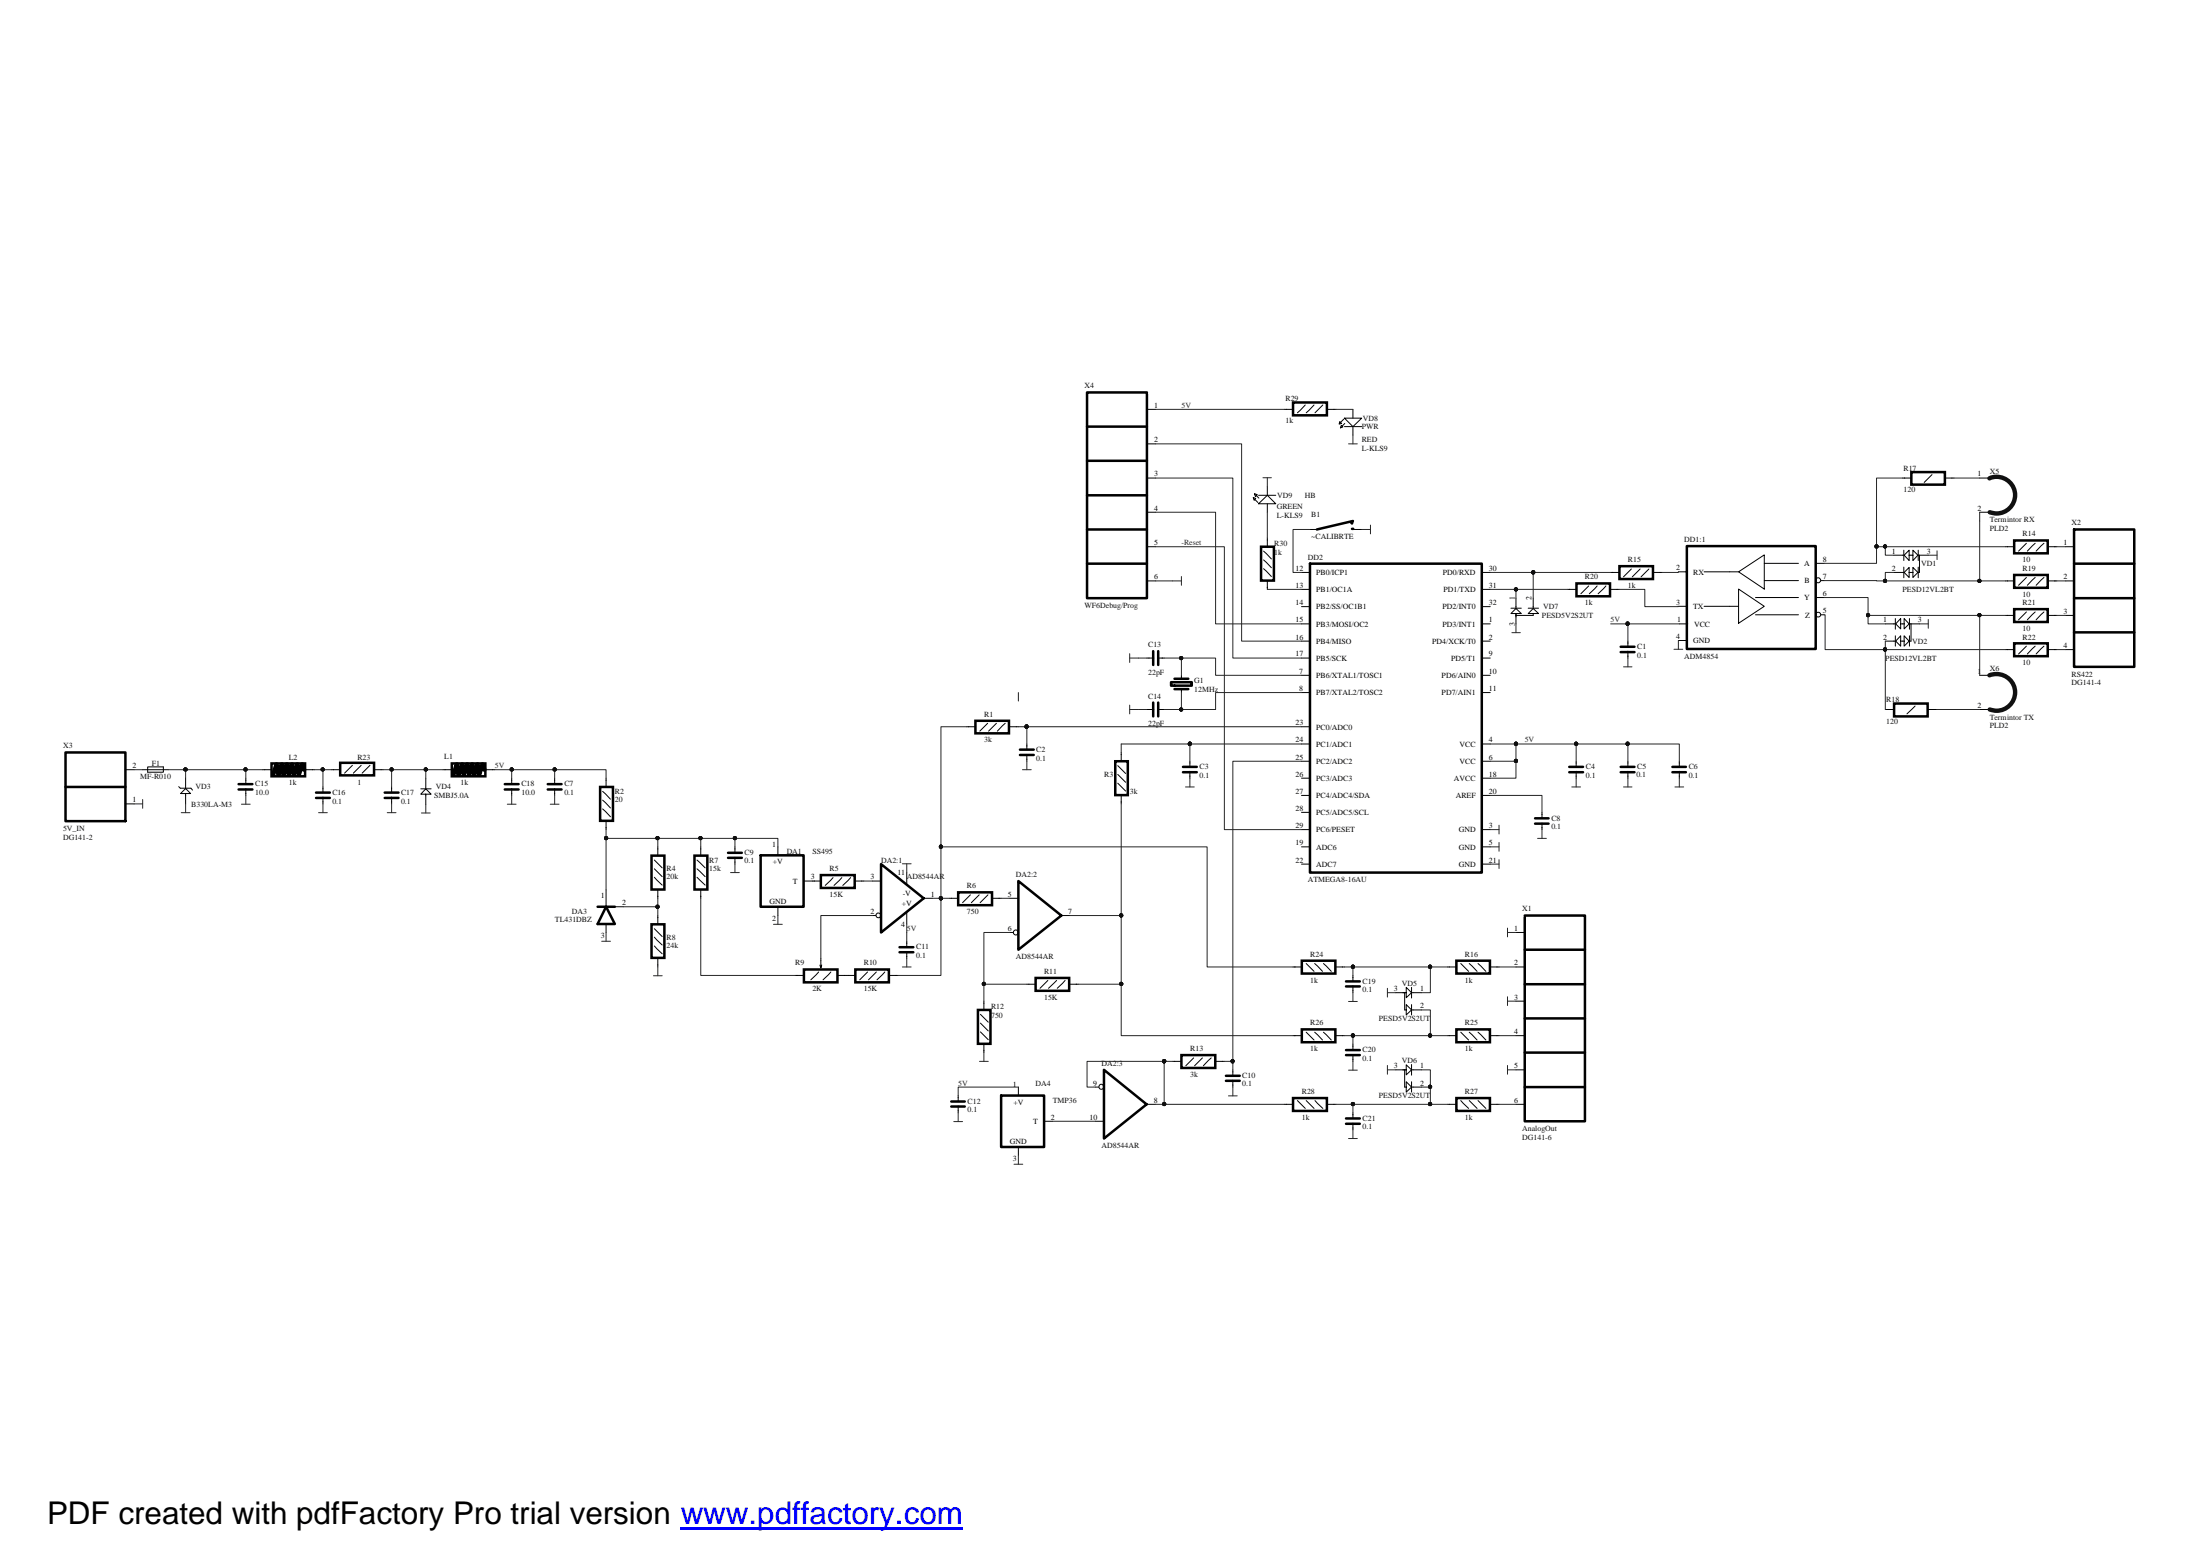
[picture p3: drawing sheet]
<svg xmlns="http://www.w3.org/2000/svg" width="297mm" height="210mm" viewBox="0 0 297 210" stroke-linecap="round" stroke-linejoin="round" font-family="sans-serif">
<g fill="none" stroke="#000" stroke-width=".14">
<path d="M16.9 108.5h1.2M16.9 103.9h1.2M74.9 105v.8M74.9 106.4v1M81.4 109.2l1 1.1M81.4 108l1 1.1M81.4 106.8l1 1.1M81.8 105v1.2M81.8 110.8v1.2M88.3 118.4l1.1 1.1M88.3 117.3l1.1 1M88.3 116.1l1.1 1.1"/>
<path d="M88.8 114.3v1.2M94.1 118.4l1.1 1.1M94.1 117.3l1.1 1M94.1 116.1l1.1 1.1M94.6 114.3v1.2M99.2 114.3v.8M99.2 115.7v.9M105 114.3v1.2M108.5 118.9h2.3M112.5 118.5l-1.1 1M113.7 118.5l-1.1 1M114.9 118.5l-1.1 1"/>
<path d="M115.4 118.9h1.2M81.8 120.1v2.3M81.8 124.7v1.2M83 122.4h1.2M88.3 127.7l1.1 1M88.3 126.5l1.1 1.1M88.3 125.4l1.1 1M88.8 120.1v1.2M88.8 123.6v1.2M88.8 129.3v1.2M94.6 120.1v1.2M105 122.4v1.2"/>
<path d="M114.3 131.7h1.2M117.1 131.2l-1 1.1M118.3 131.2l-1 1.1M119.5 131.2l-1.1 1.1M120.1 131.7h1.1M122.4 127.1v.8M122.4 128.5v.9M204.7 125.9h1.2M204.7 130.5h1.2M204.7 135.1h1.2M204.7 139.8h1.2M147.9 146.7h1.2"/>
<path d="M204.7 144.4h1.2M204.7 149.1h1.2"/>
</g>
<g fill="none" stroke="#000" stroke-width=".34">
<path d="M8.8 101.6h8.1v9.2h-8.1zM8.8 106.2h8.1M74 105.8h1.8M74 106.6h1.8M81 106.2h1.8v4.6h-1.8zM88 115.5h1.7v4.6h-1.7zM93.8 115.5h1.7v4.6h-1.7zM98.3 115.1h1.9M98.3 115.8h1.9M102.7 115.5h5.8v6.9h-5.8zM110.8 118.1h4.6v1.8h-4.6zM80.7 122.4h2.3"/>
<path d="M81.8 122.4l1.2 2.3h-2.3zM88 124.8h1.7v4.5h-1.7zM115.5 130.9h4.5v1.7h-4.5zM121.5 127.9h1.8M121.5 128.5h1.8M205.9 123.6h8.1v27.8h-8.1v-27.6M205.9 128.2h8.1M205.9 132.9h8.1M205.9 137.5h8.1M205.9 142.1h8.1M205.9 146.7h8.1"/>
</g>
<g fill="none" stroke="#262626" stroke-width=".14">
<path d="M158.3 78.4h1.2M159.5 77.8v1.2M74.3 108.6h1.2M74.9 107.4v1.2M98.6 117.8h1.2M99.2 116.6v1.2M81.2 127.1h1.2M81.8 125.9v1.2M88.2 131.7h1.2M88.8 130.5v1.2M104.4 124.8h1.2M105 123.6v1.2"/>
<path d="M121.8 130.5h1.2M122.4 129.4v1.1"/>
</g>
<circle cx="148.7" cy="146.7" r=".33" fill="#fcfcfc" stroke="#000" stroke-width=".14"/>
<path d="M136.4 125.9h1.1M147.9 151.4h1.2M154.8 149.1h1.2" fill="none" stroke="#000" stroke-width=".14"/>
<path d="M149.1 144.4l5.7 4.7-5.7 4.6z" fill="none" stroke="#000" stroke-width=".34"/>
<circle cx="137.1" cy="125.9" r=".33" fill="#fcfcfc" stroke="#000" stroke-width=".14"/>
<path d="M117.8 123.6h1.2M136.4 121.3h1.1M143.3 123.6h1.1" fill="none" stroke="#000" stroke-width=".14"/>
<path d="M137.5 118.9l5.8 4.7-5.8 4.6z" fill="none" stroke="#000" stroke-width=".34"/>
<circle cx="118.6" cy="123.6" r=".32" fill="#fcfcfc" stroke="#000" stroke-width=".14"/>
<g fill="none" stroke="#000" stroke-width=".14">
<path d="M226.6 77.2h1.2M226.6 86.5h1.2M226.6 81.8h1.2M226.7 84.2h1.2M245.2 80.7h1.1M245.2 83h1.1M117.8 118.9h1.2M122.4 117.8v1.5M107.4 131.7h1.1M110.5 131.2l-1 1.1M110.7 130.3l.1 .4M110.8 129.4v1.3l.2-.4"/>
<path d="M112.2 131.2l-1.1 1.1M113.1 131.7h1.2M122.4 123.2v1.5M124.7 121.3h1.2"/>
</g>
<path d="M119 116.6l5.7 4.7-5.7 4.6zM108.5 130.9h4.6v1.7h-4.6z" fill="none" stroke="#000" stroke-width=".34"/>
<circle cx="245.5" cy="83" r=".33" fill="#fcfcfc" stroke="#000" stroke-width=".14"/>
<path d="M245.2 78.4h1.1" fill="none" stroke="#000" stroke-width=".14"/>
<circle cx="245.5" cy="78.3" r=".34" fill="#fcfcfc" stroke="#000" stroke-width=".14"/>
<g fill="none" stroke="#000" stroke-width=".14">
<path d="M154.9 55.3h1.1M154.9 59.9h1.1M154.9 73.8h1.1M154.9 78.4h1.1M154.9 64.5h1.1M154.9 69.1h1.1M169.2 67.2l.6 .6M169.4 66.6l.6 .6M170.6 76.8l1.1 1M170.6 75.6l1.1 1M170.6 74.4l1.1 1.1M171.1 65.7v1.2"/>
<path d="M171.1 68v1.1M171.1 72.6v1.2M171.1 78.4v1.2M175.7 77.3h1.2M175.7 79.6h1.2M176.9 71.5h1.2M182.7 71.5h1.2M200.1 77.3h1.1M200.1 79.6h1.1M211.7 79.6h1.2M214.5 79.1l-1.1 1.1M215.6 79.1l-1 1.1"/>
<path d="M216.8 79.1l-1 1.1M217.4 79.6h1.2M217.5 77.3h1.2M220.3 76.8l-1.1 1.1M221.4 76.8l-1 1.1M222.6 76.8l-1 1.1M223.2 77.3h1.2M230.1 77.2h4.6M234.7 79.5l3.5 2.3-3.5 2.3zM234.7 77.2l3.5-2.3v4.6zM238.2 76h4.6M238.2 78.4h4.6"/>
<path d="M245.2 76h1.1M255.7 77.3h1.4M255.7 74.9h1.4M256.9 64.5h1.2M257 74.3v1.4M257 76.6v1.4M257.8 74.3v1.4l-.7-.8zM257.8 76.6v1.3l-.7-.6zM257.8 77.3h.5M257.8 74.9h.5M258.3 74.3l.7 .6-.7 .8zM258.3 76.6l.7 .7-.7 .6z"/>
<path d="M259 74.9h1.3M259 74.3v1.4M259 76.6v1.4M259.2 74.9v2.4h-.2M260.9 64.1l-1.1 1M262.6 64.5h1.2M267.3 64.5h1.1M267.3 69.1h1.1M270.8 73.8h1.1M270.8 78.4h1.1M273.6 73.3l-1.1 1.1M273.6 77.9l-1.1 1.1"/>
<path d="M274.8 73.3l-1.1 1.1M274.8 77.9l-1.1 1.1M276 73.3l-1.1 1.1M276 77.9l-1.1 1.1M276.6 73.8h1.1M276.6 78.4h1.1M278.9 73.8h1.1M278.9 78.4h1.1M130.5 98.1h1.2M133.3 97.6l-1 1.1M134.5 97.6l-1 1.1M135.7 97.6l-1 1.1"/>
<path d="M136.3 98.1h1.2M154.9 88.8h.9M154.9 95.8h.9M156.4 88.8h.8M156.4 95.8h.8M159.5 91.2v.4M159.5 93v.5M175.7 84.2h1.2M175.7 86.5h1.2M175.7 91.2h1.2M175.7 93.5h1.2M175.7 88.8h1.2"/>
<path d="M175.7 81.9h1.2M175.7 98.1h1.2M200.1 84.2h1.1M200.1 86.5h1.1M200.1 91.2h1.1M200.1 93.5h1.1M200.1 88.8h1.1M200.1 81.9h1.1M204 82.1h1.4M204.7 82.1l.7 .7h-1.4zM204.7 80.7v1.4M204.7 82.8v1.4"/>
<path d="M206.3 82.1h1.4M207 82.1l.7 .7h-1.4zM207 82.8v.3h-2.3M207 80.7v1.4M219.8 86.5v.8M219.8 87.9v.9M230.1 81.8h4.6M237 80.7h5.8M237 83h5.8M254.6 84.2h1.3M254.6 86.5h1.3M254.6 95.8h1.1"/>
<path d="M255.9 83.5v1.4M255.9 85.8v1.4M256.6 83.5v1.4l-.7-.7zM256.6 85.8v1.4l-.7-.7zM256.6 84.2h.5M256.6 86.5h.5M257.1 83.5l.7 .7-.7 .7zM257.1 85.8l.7 .7-.7 .7zM257.8 84.2h1.4M257.8 83.5v1.4M257.8 85.8v1.4M258 84.2v2.3h-.2"/>
<path d="M258.6 95.3l-1.1 1.1M260.3 95.8h1.2M267.3 91.2h1.1M267.3 95.8h1.1M270.8 83.1h1.1M270.8 87.7h1.1M273.6 82.6l-1.1 1.1M273.6 87.2l-1.1 1.1M274.8 82.6l-1.1 1.1M274.8 87.2l-1.1 1.1M276 82.6l-1.1 1.1M276 87.2l-1.1 1.1"/>
<path d="M276.6 83.1h1.1M276.6 87.7h1.1M278.9 83.1h1.1M278.9 87.7h1.1M19.2 103.9h3.5M19.9 103.5h2.2v.7h-2.2zM24.1 106.2l.2 .2h1.5l.2 .3M25.1 106.4l.6 .7h-1.3zM25.1 105v1.2M25.1 106.2v.2M25.1 107.1v1.4M33.2 105v.8"/>
<path d="M33.2 106.4v1M35.5 103.9h1.2M41.3 103.9h1.2M43.6 106.2v.8M43.6 107.6v.9M44.7 103.9h1.2M47.6 103.3l-1.1 1.1M48.8 103.3l-1.1 1.1M50 103.3l-1.1 1.1M50.5 103.9h1.2M52.9 106.2v.8M52.9 107.6v.9"/>
<path d="M56.8 106.5h1.4M57.5 106.5l.7 .7h-1.4zM57.5 105v1.2M57.5 106.3v.2M57.5 107.2v1.4M59.8 103.9h1.2M65.6 103.9h1.2M69.1 105v.8M69.1 106.4v1M138.6 100.4v.8M138.6 101.8v1M150.9 105.7l1.1 1.1"/>
<path d="M150.9 104.5l1.1 1.1M150.9 103.3l1.1 1.1M151.4 101.6v1.2M151.4 107.3v1.2M160.7 102.8v.7M160.7 104.1v.9M175.7 112h1.2M175.7 100.4h1.2M175.7 114.3h1.2M175.7 102.8h1.2M175.7 105h1.2M175.7 107.4h1.2"/>
<path d="M175.7 116.6h1.2M175.7 109.7h1.2M200.1 112h1.1M200.1 100.4h1.1M200.1 114.3h1.1M200.1 102.8h1.1M200.1 105h1.1M200.1 107.4h1.1M200.1 116.6h1.1M208.2 109.7v.8M208.2 111.1v.9M212.8 102.8v.7"/>
<path d="M212.8 104.1v.9M219.8 102.8v.7M219.8 104.1v.9M226.7 102.8v.7M226.7 104.1v.9M128.2 121.3h1.2M131 120.8l-1 1M132.2 120.8l-1.1 1M132.4 139.3l1 1M132.4 138.1l1 1.1M132.4 136.9l1 1.1M132.8 135.1v1.2"/>
<path d="M133.4 120.8l-1.1 1M134 121.3h1.2M138.6 132.9h1.2M141.5 132.3l-1.1 1.1M142.7 132.3l-1.1 1.1M143.8 132.3l-1.1 1.1M144.4 132.9h1.2M174.6 130.5h1.2M174.6 139.8h1.2M176.4 130.1l1 1M176.4 139.3l1 1.1M177.5 130.1l1.1 1"/>
<path d="M177.5 139.3l1.1 1.1M178.7 130.1l1 1M178.7 139.3l1 1.1M180.3 130.5h1.2M180.3 139.8h1.2M182.7 131.7v.8M182.7 133.1v.9M188.5 134h1.4M189.7 134v2.3h.2M189.9 133.3l.7 .7-.7 .7zM189.9 135.6l.7 .7-.7 .7zM190.6 133.3v1.4"/>
<path d="M190.6 135.6v1.4M190.6 134h1.3M190.6 136.3h1.3M195.5 130.5h1.1M195.5 139.8h1.1M197.2 139.3l1.1 1.1M197.2 130.1l1.1 1M198.4 139.3l1 1.1M198.4 130.1l1 1M199.6 139.3l1 1.1M199.6 130.1l1 1M201.2 130.5h1.2"/>
<path d="M201.2 139.8h1.2M129.4 147.9v.8M129.4 149.3v.9M132.8 140.9v1.2M137.5 146.7v1.2M137.5 154.8v1.2M141 151.4h1.1M158.3 143.3h1.2M161.2 142.8l-1.1 1.1M162.3 142.8l-1 1.1M163.5 142.8l-1 1.1M164.1 143.3h1.2"/>
<path d="M166.5 144.4v.8M166.5 145.8v.9M173.4 149.1h1.2M175.2 148.6l1 1M176.4 148.6l1 1M177.5 148.6l1.1 1M179.2 149.1h1.2M182.7 140.9v.8M182.7 142.3v1M182.7 150.2v.8M182.7 151.6v.9M188.5 144.4h1.4"/>
<path d="M189.7 144.4v2.3h.2M189.9 143.7l.7 .7-.7 .7zM189.9 146l.7 .7-.7 .7zM190.6 144.4h1.3M190.6 143.7v1.4M190.6 146v1.4M190.6 146.7h1.3M195.5 149.1h1.1M197.2 148.6l1.1 1M198.4 148.6l1 1M199.6 148.6l1 1M201.2 149.1h1.2"/>
</g>
<g fill="none" stroke="#000" stroke-width=".34">
<path d="M146.8 57.6h8.1M154.9 53h-8.1v27.7h8.1v-27.5M146.8 76.1h8.1M146.8 62.2h8.1M146.8 66.9h8.1M146.8 71.5h8.1M170.3 73.8h1.7v4.6h-1.7zM176.9 76.1h23.2v41.7h-23.2zM182.5 71.4h.2M182.6 70.4l-.1 .3-.1-.2M182.7 70.3l-4.9 1.2M212.9 78.8h4.5v1.7h-4.5z"/>
<path d="M218.7 76.4h4.5v1.8h-4.5zM227.8 73.7h17.4v13.9h-17.4zM258.1 63.7h4.5v1.7h-4.5zM271.9 73h4.6v1.7h-4.6zM271.9 77.6h4.6v1.7h-4.6zM280 71.5h8.2v18.5h-8.2zM280 76.1h8.2M131.7 97.3h4.5v1.7h-4.5zM155.7 87.9v1.9M155.7 94.8v1.9M156.4 87.9v1.9M156.4 94.8v1.9"/>
<path d="M158.1 92.1h2.8v.5h-2.8zM158.6 91.6h1.8M158.6 93h1.8M218.8 87.3h1.9M218.8 88h1.9M255.7 95h4.6v1.7h-4.6zM271.9 82.2h4.6v1.8h-4.6zM271.9 86.8h4.6v1.8h-4.6zM280 80.7h8.2M280 85.4h8.2M32.2 105.8h1.9M32.2 106.6h1.9"/>
<path d="M36.7 103.1h4.5v1.7h-4.5zM42.7 107h1.8M42.7 107.7h1.8M45.9 103h4.6v1.7h-4.6zM51.9 107h1.9M51.9 107.7h1.9M61 103.1h4.5v1.7h-4.5zM68.2 105.8h1.8M68.2 106.6h1.8M137.7 101.2h1.9M137.7 101.9h1.9M150.6 102.8h1.7v4.5h-1.7z"/>
<path d="M159.7 103.5h1.9M159.7 104.2h1.9M207.3 110.5h1.8M207.3 111.2h1.8M211.9 103.5h1.8M211.9 104.2h1.8M218.8 103.5h1.9M218.8 104.2h1.9M225.8 103.5h1.8M225.8 104.2h1.8M129.4 120.5h4.5v1.7h-4.5zM132 136.3h1.7v4.6h-1.7z"/>
<path d="M139.8 132h4.6v1.7h-4.6zM175.8 129.7h4.5v1.7h-4.5zM175.8 139h4.5v1.7h-4.5zM181.7 132.5h1.9M181.7 133.2h1.9M196.6 139h4.6v1.7h-4.6zM196.6 129.7h4.6v1.7h-4.6zM128.4 148.7h1.9M128.4 149.4h1.9M135.2 147.9h5.8v6.9h-5.8zM159.5 142.4h4.6v1.8h-4.6zM165.5 145.2h1.9"/>
<path d="M165.5 145.9h1.9M174.6 148.2h4.6v1.8h-4.6zM181.7 141.7h1.9M181.7 142.4h1.9M181.7 151h1.9M181.7 151.7h1.9M196.6 148.2h4.6v1.8h-4.6z"/>
</g>
<g fill="none" stroke="#262626" stroke-width=".14">
<path d="M183.9 71.5h1.1M185 70.9v1.2M260.3 74.9h1.2M261.5 74.4v1.1M152.5 88.2v1.2M152.5 95.2v1.2M152.5 95.8h1.2M152.5 88.8h1.2M204.1 85.4h1.2M204.7 84.2v1.2M219.2 90h1.1M219.8 88.8v1.2"/>
<path d="M226 87.6h1.2M226.6 86.5v1.1M259.2 84.2h1.1M260.3 83.6v1.2M18.1 108.5h1.2M19.3 107.9v1.2M24.5 109.7h1.2M25.1 108.5v1.2M32.6 108.6h1.2M33.2 107.4v1.2M43 109.7h1.2M43.6 108.5v1.2"/>
<path d="M52.3 109.7h1.2M52.9 108.5v1.2M56.9 109.7h1.2M57.5 108.6v1.1M68.5 108.6h1.2M69.1 107.4v1.2M121.8 116.6h1.2M122.4 116.6v1.2M138 103.9h1.2M138.6 102.8v1.1M160.1 106.2h1.1M160.7 105v1.2"/>
<path d="M201.2 112h1.2M201.2 114.3h1.2M201.2 116.6h1.2M202.4 111.4v1.2M202.4 113.7v1.2M202.4 116v1.2M207.6 113.2h1.2M208.2 112v1.2M212.2 106.2h1.2M212.8 105v1.2M219.2 106.2h1.1M219.8 105v1.2"/>
<path d="M226.1 106.2h1.2M226.7 105v1.2M182.1 135.2h1.2M182.7 134v1.2M187.3 133.4v1.2M187.3 134h1.2M203.5 125.3v1.2M203.5 134.5v1.2M203.5 125.9h1.2M203.5 135.1h1.2M128.8 151.4h1.2M129.4 150.2v1.2"/>
<path d="M132.2 143.3h1.2M132.8 142.1v1.2M136.9 157.2h1.2M137.5 156v1.2M165.9 147.9h1.1M166.5 146.7v1.2M182.1 144.5h1.2M182.1 153.7h1.2M182.7 143.3v1.2M182.7 152.5v1.2M187.3 144.4h1.2M187.3 143.8v1.2"/>
<path d="M203.5 143.8v1.2M203.5 144.4h1.2"/>
</g>
<path d="M268.6 64.6a2.48 2.48 0 0 1 3.5 2.2 2.48 2.48 0 0 1-3.5 2.3M268.6 91.2a2.5 2.5 0 0 1 3.5 2.2 2.5 2.5 0 0 1-3.5 2.4" fill="none" stroke="#0f0f0f" stroke-width=".59"/>
<path d="M41.1 103.9l-.3-.7-.5 1.4-.2-1.4-.4 1.4-.3-1.4-.4 1.4-.3-1.4-.4 1.4-.2-1.4-.5 1.4-.3-1.4-.4 1.4M65.4 103.9l-.2-.7-.5 1.4-.2-1.4-.5 1.4-.2-1.4-.5 1.4-.2-1.4-.5 1.4-.2-1.4-.5 1.4-.2-1.4-.5 1.4" fill="none" stroke="#000" stroke-width=".59"/>
<path d="M169.4 66.6l.4 .2-.3 .2z" fill="#e2e2e2"/>
<path d="M169.4 66.6l.4 .2-.3 .2z" fill="none" stroke="#000" stroke-width=".14"/>
<path d="M169.2 67.2l.3 .1-.2 .2z" fill="#e2e2e2"/>
<path d="M181.4 56.6l-.6 .6M181.6 57.2l-.6 .6M182.7 55.3v1.1M182.7 57.6v1.1M169.2 67.2l.3 .1-.2 .2zM169.9 68l1.2-1.1 1.2 1.1zM169.9 66.9h2.4" fill="none" stroke="#000" stroke-width=".14"/>
<path d="M181.1 57.4l.2 .2-.3 .2z" fill="#e2e2e2"/>
<path d="M181.1 57.4l.2 .2-.3 .2z" fill="none" stroke="#000" stroke-width=".14"/>
<path d="M180.9 56.9l.2 .3h-.3z" fill="#e2e2e2"/>
<path d="M173.4 55.3h1.2M176.2 54.7l-1 1M177.4 54.7l-1 1M178.6 54.7l-1.1 1M179.2 55.3h1.2M180.9 56.9l.2 .3h-.3zM181.5 56.4h2.4l-1.2 1.2zM181.5 57.6h2.4" fill="none" stroke="#000" stroke-width=".14"/>
<g fill="none" stroke="#262626" stroke-width=".14">
<path d="M156 59.9h11.6v26.6h8.1M156 55.3h17.4M180.4 55.3h2.3M182.1 59.9h1.2M182.7 58.7v1.2M156 64.5h10.5v24.3h9.2M156 69.1h8.1v15.1h11.6M156 73.8h9.3v38.2h10.4M156 78.4h2.3M170.5 64.5h1.2M171.1 64.5v1.2M171.1 69.1v3.5"/>
<path d="M171.1 79.6h4.6M176.9 71.5h-2.3v5.8h1.1M201.2 79.6h10.5M201.2 77.3h16.3M204.7 79.6v1.1M207 77.3v3.4M218.6 79.6h3.5v2.3l4.5-.1M226.6 77.2v.1h-2.2M246.3 78.4h24.5M254.6 73.8v1.1h1.1M255.7 77.3h-1.1v1.1M256.9 64.5h-3.5v9.3"/>
<path d="M263.8 64.5h3.5M267.3 70.3v8.1M270.8 73.8h-17.4v2.2h-7.1M277.7 78.4h1.2M277.7 73.8h1.2M130.5 98.1h-3.5v33.6h-5.8M138.6 98.1v2.3M153.7 88.8h1.2M153.7 95.8h1.2M157.2 88.8h2.3M157.2 95.8h2.3M159.5 91.2v-2.4h4.6v2.4h11.6"/>
<path d="M159.5 93.5v2.3h4.6v-2.3h11.6M217.5 84.2h2.3v2.3M219.8 84.2h6.9M246.3 83h.1v4.7h24.4M246.3 80.7h5.9v2.4h18.6M252.2 83.1v1.1h2.4M254.6 86.5v9.3M261.5 95.8h5.8M267.3 83.1v8.1M277.7 83.1h1.2M277.7 87.7h1.2M18.1 103.9h1.1"/>
<path d="M22.7 103.9h12.8M25.1 103.9v1.1M33.2 103.9v1.1M42.5 103.9h2.2M43.6 103.9v2.3M51.7 103.9h8.1M52.9 103.9v2.3M57.5 103.9v1.1M66.8 103.9h15v1.1M69.1 103.9v1.1M74.9 103.9v1.1M81.8 113.2h23.2v1.1"/>
<path d="M81.8 112v8.1M88.8 113.2v1.1M94.6 113.2v1.1M99.2 113.2v1.1M116.6 118.9h1.2M127 114.3h36v16.2h11.6M151.4 108.5v31.3h23.2M151.4 100.4v1.2M160.7 100.4v2.4M175.7 102.8h-9.2v41.6M201.2 107.4h7v2.3M201.2 102.8h3.5v2.2h-3.5"/>
<path d="M201.2 100.4h25.5v2.4M204.7 100.4v2.4M212.8 100.4v2.4M219.8 100.4v2.4M88.8 121.3v1.1h-4.6M88.8 122.4v1.2M94.6 121.3v10.4h12.8M122.4 124.7v1.2M125.9 121.3h2.3M132.8 132.9h5.8M135.2 121.3h1.2M136.4 125.9h-3.6v9.2"/>
<path d="M144.4 123.6h7M145.6 132.9h5.8M181.5 139.8h14M181.5 130.5h14M182.7 130.5v1.2M182.7 139.8v1.1M191.9 136.3h1.2v3.5M193.1 130.5v3.5h-1.2M202.4 139.8h2.3M202.4 130.5h2.3M137.5 146.7h-8.1v1.2M142.1 151.4h5.8"/>
<path d="M157.2 143.3h-10.4v3.4h1.1M157.2 143.3v5.8h-1.2M157.2 143.3h1.1M165.3 143.3h1.2M180.4 149.1h15.1M182.7 149.1v1.1M191.9 144.4h1.2v4.7M202.4 149.1h2.3"/>
</g>
<path d="M174.6 54.3h4.6v1.8h-4.6z" fill="none" stroke="#000" stroke-width=".34"/>
<g fill="#0e0e0e" stroke="#0e0e0e" stroke-width=".14">
<path d="M219.6 84h.2h.1v.3l-.1 .1-.2-.1z" fill-rule="evenodd"/>
<path d="M219.6 84h.2h.1v.3l-.1 .1-.2-.1z" fill-rule="evenodd"/>
<path d="M212.7 100.2h.1h.1l.1 .2-.1 .2h-.1h-.1z" fill-rule="evenodd"/>
<path d="M219.6 100.2h.2h.1v.4h-.1h-.2z" fill-rule="evenodd"/>
<path d="M204.5 100.2h.2h.1v.4h-.1h-.2z" fill-rule="evenodd"/>
<path d="M138.5 97.9l.1-.1 .2 .1v.3l-.2 .1-.1-.1-.1-.1z" fill-rule="evenodd"/>
<path d="M160.5 100.2h.2h.1l.1 .2-.1 .2h-.1h-.2z" fill-rule="evenodd"/>
<path d="M157 143.1l.2-.1 .1 .1 .1 .1-.1 .2-.1 .1-.2-.1z" fill-rule="evenodd"/>
<path d="M157 143.1l.2-.1 .1 .1 .1 .1-.1 .2-.1 .1-.2-.1z" fill-rule="evenodd"/>
<path d="M157 143.1l.2-.1 .1 .1 .1 .1-.1 .2-.1 .1-.2-.1z" fill-rule="evenodd"/>
<path d="M166.3 143.1l.1-.1 .2 .1v.3l-.2 .1-.1-.1-.1-.2z" fill-rule="evenodd"/>
<path d="M166.3 143.1l.1-.1 .2 .1v.3l-.2 .1-.1-.1-.1-.2z" fill-rule="evenodd"/>
<path d="M126.9 114.1h.1h.2l.1 .2-.1 .2h-.2h-.1z" fill-rule="evenodd"/>
<path d="M159.3 88.7h.3v.3h-.3v-.2z" fill-rule="evenodd"/>
<path d="M159.3 95.6h.3v.3h-.3v-.1z" fill-rule="evenodd"/>
<path d="M159.3 88.7h.3v.3h-.3v-.2z" fill-rule="evenodd"/>
<path d="M159.3 95.6h.3v.3h-.3v-.1z" fill-rule="evenodd"/>
<path d="M254.4 87.5l.1-.1 .2 .1v.3l-.2 .1-.1-.1-.1-.2z" fill-rule="evenodd"/>
<path d="M267.1 78.3h.3v.3h-.3l-.1-.2z" fill-rule="evenodd"/>
<path d="M24.9 103.7l.1-.1 .2 .1 .1 .2-.1 .1h-.3l-.1-.1z" fill-rule="evenodd"/>
<path d="M43.4 103.7l.2-.1 .1 .1v.3h-.3l-.1-.1z" fill-rule="evenodd"/>
<path d="M151.2 123.4l.2-.1 .1 .1 .1 .2-.1 .1-.1 .1-.2-.1z" fill-rule="evenodd"/>
<path d="M151.2 123.4l.2-.1 .1 .1 .1 .2-.1 .1-.1 .1-.2-.1z" fill-rule="evenodd"/>
<path d="M192.9 130.3h.2h.1v.4h-.1h-.2z" fill-rule="evenodd"/>
<path d="M192.9 139.6l.2-.1 .1 .1v.3l-.1 .1-.2-.1z" fill-rule="evenodd"/>
<path d="M182.5 130.3h.2h.1v.4h-.1h-.2z" fill-rule="evenodd"/>
<path d="M182.5 139.6l.2-.1 .1 .1v.3l-.1 .1-.2-.1z" fill-rule="evenodd"/>
<path d="M254.4 87.5l.1-.1 .2 .1v.3l-.2 .1-.1-.1-.1-.2z" fill-rule="evenodd"/>
<path d="M254.4 73.6h.3v.3h-.3l-.1-.1z" fill-rule="evenodd"/>
<path d="M254.4 78.3h.3v.3h-.3l-.1-.2z" fill-rule="evenodd"/>
<path d="M254.4 87.5l.1-.1 .2 .1v.3l-.2 .1-.1-.1-.1-.2z" fill-rule="evenodd"/>
<path d="M254.4 78.3h.3v.3h-.3l-.1-.2z" fill-rule="evenodd"/>
<path d="M267.1 78.3h.3v.3h-.3l-.1-.2z" fill-rule="evenodd"/>
<path d="M254.4 73.6h.3v.3h-.3l-.1-.1z" fill-rule="evenodd"/>
<path d="M206.9 77.1l.1-.1 .2 .1v.3l-.2 .1-.1-.1z" fill-rule="evenodd"/>
<path d="M43.4 103.7l.2-.1 .1 .1v.3h-.3l-.1-.1z" fill-rule="evenodd"/>
<path d="M24.9 103.7l.1-.1 .2 .1 .1 .2-.1 .1h-.3l-.1-.1z" fill-rule="evenodd"/>
<path d="M206.9 77.1l.1-.1 .2 .1v.3l-.2 .1-.1-.1z" fill-rule="evenodd"/>
<path d="M126.9 114.1h.1h.2l.1 .2-.1 .2h-.2h-.1z" fill-rule="evenodd"/>
<path d="M182.5 139.6l.2-.1 .1 .1v.3l-.1 .1-.2-.1z" fill-rule="evenodd"/>
<path d="M192.9 139.6l.2-.1 .1 .1v.3l-.1 .1-.2-.1z" fill-rule="evenodd"/>
<path d="M138.5 97.9l.1-.1 .2 .1v.3l-.2 .1-.1-.1-.1-.1z" fill-rule="evenodd"/>
<path d="M138.5 97.9l.1-.1 .2 .1v.3l-.2 .1-.1-.1-.1-.1z" fill-rule="evenodd"/>
<path d="M160.5 100.2h.2h.1l.1 .2-.1 .2h-.1h-.2z" fill-rule="evenodd"/>
<path d="M160.5 100.2h.2h.1l.1 .2-.1 .2h-.1h-.2z" fill-rule="evenodd"/>
<path d="M182.5 130.3h.2h.1v.4h-.1h-.2z" fill-rule="evenodd"/>
<path d="M192.9 130.3h.2h.1v.4h-.1h-.2z" fill-rule="evenodd"/>
<path d="M267.1 82.9h.3v.3h-.3l-.1-.2z" fill-rule="evenodd"/>
<path d="M267.1 82.9h.3v.3h-.3l-.1-.2z" fill-rule="evenodd"/>
<path d="M204.5 100.2h.2h.1v.4h-.1h-.2z" fill-rule="evenodd"/>
<path d="M212.7 100.2h.1h.1l.1 .2-.1 .2h-.1h-.1z" fill-rule="evenodd"/>
<path d="M219.6 100.2h.2h.1v.4h-.1h-.2z" fill-rule="evenodd"/>
<path d="M219.6 84h.2h.1v.3l-.1 .1-.2-.1z" fill-rule="evenodd"/>
<path d="M219.6 84h.2h.1v.3l-.1 .1-.2-.1z" fill-rule="evenodd"/>
<path d="M212.7 100.2h.1h.1l.1 .2-.1 .2h-.1h-.1z" fill-rule="evenodd"/>
<path d="M219.6 100.2h.2h.1v.4h-.1h-.2z" fill-rule="evenodd"/>
<path d="M204.5 100.2h.2h.1v.4h-.1h-.2z" fill-rule="evenodd"/>
<path d="M138.5 97.9l.1-.1 .2 .1v.3l-.2 .1-.1-.1-.1-.1z" fill-rule="evenodd"/>
<path d="M160.5 100.2h.2h.1l.1 .2-.1 .2h-.1h-.2z" fill-rule="evenodd"/>
<path d="M157 143.1l.2-.1 .1 .1 .1 .1-.1 .2-.1 .1-.2-.1z" fill-rule="evenodd"/>
<path d="M157 143.1l.2-.1 .1 .1 .1 .1-.1 .2-.1 .1-.2-.1z" fill-rule="evenodd"/>
<path d="M157 143.1l.2-.1 .1 .1 .1 .1-.1 .2-.1 .1-.2-.1z" fill-rule="evenodd"/>
<path d="M166.3 143.1l.1-.1 .2 .1v.3l-.2 .1-.1-.1-.1-.2z" fill-rule="evenodd"/>
<path d="M166.3 143.1l.1-.1 .2 .1v.3l-.2 .1-.1-.1-.1-.2z" fill-rule="evenodd"/>
<path d="M126.9 114.1h.1h.2l.1 .2-.1 .2h-.2h-.1z" fill-rule="evenodd"/>
<path d="M159.3 88.7h.3v.3h-.3v-.2z" fill-rule="evenodd"/>
<path d="M159.3 95.6h.3v.3h-.3v-.1z" fill-rule="evenodd"/>
<path d="M159.3 88.7h.3v.3h-.3v-.2z" fill-rule="evenodd"/>
<path d="M159.3 95.6h.3v.3h-.3v-.1z" fill-rule="evenodd"/>
<path d="M254.4 87.5l.1-.1 .2 .1v.3l-.2 .1-.1-.1-.1-.2z" fill-rule="evenodd"/>
<path d="M267.1 78.3h.3v.3h-.3l-.1-.2z" fill-rule="evenodd"/>
<path d="M24.9 103.7l.1-.1 .2 .1 .1 .2-.1 .1h-.3l-.1-.1z" fill-rule="evenodd"/>
<path d="M43.4 103.7l.2-.1 .1 .1v.3h-.3l-.1-.1z" fill-rule="evenodd"/>
<path d="M151.2 123.4l.2-.1 .1 .1 .1 .2-.1 .1-.1 .1-.2-.1z" fill-rule="evenodd"/>
<path d="M151.2 123.4l.2-.1 .1 .1 .1 .2-.1 .1-.1 .1-.2-.1z" fill-rule="evenodd"/>
<path d="M192.9 130.3h.2h.1v.4h-.1h-.2z" fill-rule="evenodd"/>
<path d="M192.9 139.6l.2-.1 .1 .1v.3l-.1 .1-.2-.1z" fill-rule="evenodd"/>
<path d="M182.5 130.3h.2h.1v.4h-.1h-.2z" fill-rule="evenodd"/>
<path d="M182.5 139.6l.2-.1 .1 .1v.3l-.1 .1-.2-.1z" fill-rule="evenodd"/>
<path d="M254.4 87.5l.1-.1 .2 .1v.3l-.2 .1-.1-.1-.1-.2z" fill-rule="evenodd"/>
<path d="M254.4 73.6h.3v.3h-.3l-.1-.1z" fill-rule="evenodd"/>
<path d="M254.4 78.3h.3v.3h-.3l-.1-.2z" fill-rule="evenodd"/>
<path d="M254.4 87.5l.1-.1 .2 .1v.3l-.2 .1-.1-.1-.1-.2z" fill-rule="evenodd"/>
<path d="M254.4 78.3h.3v.3h-.3l-.1-.2z" fill-rule="evenodd"/>
<path d="M267.1 78.3h.3v.3h-.3l-.1-.2z" fill-rule="evenodd"/>
<path d="M254.4 73.6h.3v.3h-.3l-.1-.1z" fill-rule="evenodd"/>
<path d="M206.9 77.1l.1-.1 .2 .1v.3l-.2 .1-.1-.1z" fill-rule="evenodd"/>
<path d="M43.4 103.7l.2-.1 .1 .1v.3h-.3l-.1-.1z" fill-rule="evenodd"/>
<path d="M24.9 103.7l.1-.1 .2 .1 .1 .2-.1 .1h-.3l-.1-.1z" fill-rule="evenodd"/>
<path d="M206.9 77.1l.1-.1 .2 .1v.3l-.2 .1-.1-.1z" fill-rule="evenodd"/>
<path d="M126.9 114.1h.1h.2l.1 .2-.1 .2h-.2h-.1z" fill-rule="evenodd"/>
<path d="M182.5 139.6l.2-.1 .1 .1v.3l-.1 .1-.2-.1z" fill-rule="evenodd"/>
<path d="M192.9 139.6l.2-.1 .1 .1v.3l-.1 .1-.2-.1z" fill-rule="evenodd"/>
<path d="M138.5 97.9l.1-.1 .2 .1v.3l-.2 .1-.1-.1-.1-.1z" fill-rule="evenodd"/>
<path d="M138.5 97.9l.1-.1 .2 .1v.3l-.2 .1-.1-.1-.1-.1z" fill-rule="evenodd"/>
<path d="M160.5 100.2h.2h.1l.1 .2-.1 .2h-.1h-.2z" fill-rule="evenodd"/>
<path d="M160.5 100.2h.2h.1l.1 .2-.1 .2h-.1h-.2z" fill-rule="evenodd"/>
<path d="M182.5 130.3h.2h.1v.4h-.1h-.2z" fill-rule="evenodd"/>
<path d="M192.9 130.3h.2h.1v.4h-.1h-.2z" fill-rule="evenodd"/>
<path d="M267.1 82.9h.3v.3h-.3l-.1-.2z" fill-rule="evenodd"/>
<path d="M267.1 82.9h.3v.3h-.3l-.1-.2z" fill-rule="evenodd"/>
<path d="M204.5 100.2h.2h.1v.4h-.1h-.2z" fill-rule="evenodd"/>
<path d="M212.7 100.2h.1h.1l.1 .2-.1 .2h-.1h-.1z" fill-rule="evenodd"/>
<path d="M219.6 100.2h.2h.1v.4h-.1h-.2z" fill-rule="evenodd"/>
<circle cx="88.8" cy="122.4" r=".21"/>
<circle cx="99.2" cy="113.1" r=".21"/>
<circle cx="88.8" cy="113.1" r=".21"/>
<circle cx="204.7" cy="102.7" r=".21"/>
<circle cx="132.8" cy="132.8" r=".21"/>
<circle cx="157.2" cy="149" r=".21"/>
<circle cx="81.8" cy="113.1" r=".21"/>
<circle cx="253.4" cy="73.8" r=".21"/>
<circle cx="33.1" cy="103.9" r=".21"/>
<circle cx="52.9" cy="103.9" r=".21"/>
<circle cx="57.5" cy="103.9" r=".21"/>
<circle cx="74.9" cy="103.9" r=".21"/>
<circle cx="69.1" cy="103.9" r=".21"/>
<circle cx="94.6" cy="113.1" r=".21"/>
<circle cx="127" cy="121.3" r=".21"/>
<circle cx="151.4" cy="132.8" r=".21"/>
<circle cx="182.7" cy="149" r=".21"/>
<circle cx="252.2" cy="83" r=".21"/>
<circle cx="193.1" cy="146.7" r=".21"/>
<circle cx="193.1" cy="149" r=".21"/>
<circle cx="204.7" cy="79.6" r=".21"/>
</g>
<path d="M267.3 69.1v1.2M137.5 93.5v1.1M137.5 98.1h38.2M151.4 100.4h24.3M117.8 123.6h-7v5.8M122.4 125.9v1.2M157.2 149.1h16.2M191.9 146.7h1.2" fill="none" stroke="#1d1d1d" stroke-width=".14"/>
<path d="M91.9 206.3h38.1" fill="none" stroke="#00f" stroke-width=".3"/>
<text font-size="4.2" x="6.3" y="205.7">PDF created with pdfFactory Pro trial version www.pdffactory.com</text>
<g font-size="1.1" fill="#0e0e0e">
<text x="146.4" y="52.4">X4</text>
<text x="173.6" y="54.1">R29</text>
<text x="173.6" y="57">1k</text>
<text x="183.9" y="59.7">RED</text>
<text x="183.9" y="58">PWR</text>
<text x="184" y="56.8">VD8</text>
<text x="183.9" y="60.8">L-KLS9</text>
<text x="257" y="63.5">R17</text>
<text x="268.6" y="64">X5</text>
<text x="172.4" y="68.7">GREEN</text>
<text x="172.4" y="69.9">L-KLS9</text>
<text x="172.4" y="67.2">VD9</text>
<text x="176.2" y="67.2">HB</text>
<text x="177" y="69.7">B1</text>
<text x="257" y="66.4">120</text>
<text x="268.6" y="71.6">PLD2</text>
<text x="268.6" y="70.5">Termintor RX</text>
<text x="279.7" y="70.9">X2</text>
<text x="172" y="73.7">R30</text>
<text x="172" y="74.9">1k</text>
<text x="176.6" y="75.5">DD2</text>
<text x="177" y="72.8">~CALIBRTE</text>
<text x="219.8" y="75.9">R15</text>
<text x="227.4" y="73.2">DD1:1</text>
<text x="259.4" y="76.5">VD1</text>
<text x="273.1" y="72.4">R14</text>
<text x="273.1" y="75.9">10</text>
<text x="273.1" y="77.1">R19</text>
<text x="146.4" y="82.1">WF6Debug/Prog</text>
<text x="208.2" y="83.5">PESD5V2S2UT</text>
<text x="208.4" y="82.3">VD7</text>
<text x="214" y="78.2">R20</text>
<text x="214" y="81.7">1k</text>
<text x="219.8" y="79.4">1k</text>
<text x="256.9" y="79.9">PESD12VL2BT</text>
<text x="273.1" y="80.5">10</text>
<text x="273.1" y="81.7">R21</text>
<text x="155" y="87.3">C13</text>
<text x="221.1" y="87.6">C1</text>
<text x="221.1" y="88.8">0.1</text>
<text x="227.4" y="89">ADM4854</text>
<text x="254.6" y="89.2">PESD12VL2BT</text>
<text x="258.2" y="86.9">VD2</text>
<text x="273.1" y="85.1">10</text>
<text x="273.1" y="86.3">R22</text>
<text x="273.1" y="89.8">10</text>
<text x="155" y="91.1">22pF</text>
<text x="155" y="94.3">C14</text>
<text x="161.2" y="92.2">G1</text>
<text x="161.2" y="93.4">12MHz</text>
<text x="254.7" y="94.8">R18</text>
<text x="268.6" y="90.6">X6</text>
<text x="279.7" y="92.5">DG141-4</text>
<text x="279.7" y="91.3">RS422</text>
<text x="8.5" y="101">X3</text>
<text x="132.9" y="96.7">R1</text>
<text x="132.9" y="100.2">3k</text>
<text x="139.9" y="101.5">C2</text>
<text x="155" y="98">22pF</text>
<text x="254.7" y="97.7">120</text>
<text x="268.6" y="98.3">PLD2</text>
<text x="268.6" y="97.1">Termintor TX</text>
<text x="18.9" y="105.2">MF-R010</text>
<text x="20.5" y="103.4">F1</text>
<text x="26.4" y="106.6">VD3</text>
<text x="34.5" y="106.1">C15</text>
<text x="34.5" y="107.3">10.0</text>
<text x="39" y="102.5">L2</text>
<text x="39" y="106">1k</text>
<text x="44.9" y="107.3">C16</text>
<text x="48.3" y="102.5">R23</text>
<text x="48.3" y="106">1</text>
<text x="54.1" y="107.3">C17</text>
<text x="58.6" y="107.8">SMBJ5.0A</text>
<text x="58.8" y="106.6">VD4</text>
<text x="60" y="102.4">L1</text>
<text x="62.2" y="106">1k</text>
<text x="70.4" y="106.1">C18</text>
<text x="70.4" y="107.3">10.0</text>
<text x="76.2" y="106.1">C7</text>
<text x="76.2" y="107.3">0.1</text>
<text x="83" y="107.2">R2</text>
<text x="139.9" y="102.7">0.1</text>
<text x="149.1" y="104.8">R3</text>
<text x="152.6" y="107.2">3k</text>
<text x="162" y="103.8">C3</text>
<text x="162" y="105">0.1</text>
<text x="214.1" y="103.8">C4</text>
<text x="214.1" y="105">0.1</text>
<text x="220.9" y="104.8">0.1</text>
<text x="221.1" y="103.8">C5</text>
<text x="228" y="103.8">C6</text>
<text x="228" y="105">0.1</text>
<text x="8.5" y="113.3">DG141-2</text>
<text x="8.5" y="112.2">5V_IN</text>
<text x="25.8" y="108.9">B330LA-M3</text>
<text x="44.9" y="108.5">0.1</text>
<text x="54.1" y="108.5">0.1</text>
<text x="83" y="108.3">20</text>
<text x="209.5" y="110.8">C8</text>
<text x="209.5" y="111.9">0.1</text>
<text x="90" y="117.6">R4</text>
<text x="90" y="118.7">20k</text>
<text x="95.8" y="116.4">R7</text>
<text x="95.8" y="117.6">15k</text>
<text x="100.5" y="115.4">C9</text>
<text x="100.5" y="116.6">0.1</text>
<text x="106.2" y="115.2">DA1</text>
<text x="109.7" y="115.2">SS495</text>
<text x="112" y="117.6">R5</text>
<text x="119" y="116.4">DA2:1</text>
<text x="122.4" y="118.7">AD8544AR</text>
<text x="130.6" y="119.9">R6</text>
<text x="137.2" y="118.4">DA2:2</text>
<text x="176.6" y="119.1">ATMEGA8-16AU</text>
<text x="74.9" y="124.5">TL431DBZ</text>
<text x="77.2" y="123.4">DA3</text>
<text x="112" y="121">15K</text>
<text x="130.6" y="123.4">750</text>
<text x="205.5" y="123">X1</text>
<text x="90" y="126.8">R8</text>
<text x="90" y="128">24k</text>
<text x="107.4" y="130.3">R9</text>
<text x="116.6" y="130.3">R10</text>
<text x="123.7" y="128.1">C11</text>
<text x="123.7" y="129.3">0.1</text>
<text x="137.2" y="129.5">AD8544AR</text>
<text x="141" y="131.5">R11</text>
<text x="176.9" y="129.2">R24</text>
<text x="197.8" y="129.2">R16</text>
<text x="109.7" y="133.8">2K</text>
<text x="116.6" y="133.8">15K</text>
<text x="133.8" y="136.2">R12</text>
<text x="133.8" y="137.4">750</text>
<text x="141" y="134.9">15K</text>
<text x="176.9" y="132.6">1k</text>
<text x="184" y="132.8">C19</text>
<text x="184" y="134">0.1</text>
<text x="186.2" y="137.9">PESD5V2S2UT</text>
<text x="189.3" y="133.1">VD5</text>
<text x="197.8" y="132.6">1k</text>
<text x="148.7" y="143.9">DA2:3</text>
<text x="160.7" y="141.9">R13</text>
<text x="176.9" y="138.4">R26</text>
<text x="176.9" y="141.9">1k</text>
<text x="184" y="142">C20</text>
<text x="184" y="143.2">0.1</text>
<text x="189.3" y="143.5">VD6</text>
<text x="197.8" y="138.4">R25</text>
<text x="197.8" y="141.9">1k</text>
<text x="130.6" y="149">C12</text>
<text x="139.8" y="146.5">DA4</text>
<text x="142.2" y="148.9">TMP36</text>
<text x="160.7" y="145.3">3k</text>
<text x="167.7" y="145.5">C10</text>
<text x="167.7" y="146.7">0.1</text>
<text x="175.8" y="147.7">R28</text>
<text x="186.2" y="148.3">PESD5V2S2UT</text>
<text x="197.8" y="147.7">R27</text>
<text x="130.6" y="150.1">0.1</text>
<text x="148.7" y="155">AD8544AR</text>
<text x="175.8" y="151.1">1k</text>
<text x="184" y="151.3">C21</text>
<text x="184" y="152.5">0.1</text>
<text x="197.8" y="151.1">1k</text>
<text x="205.5" y="153.9">DG141-6</text>
<text x="205.5" y="152.7">AnalogOut</text>
</g>
<g font-size="1.1">
<text x="155.8" y="55">1</text>
<text x="155.8" y="59.7">2</text>
<text x="155.8" y="64.3">3</text>
<text x="267" y="64.3">1</text>
<text x="155.8" y="68.9">4</text>
<text x="267" y="68.9">2</text>
<text x="155.8" y="73.6">5</text>
<text x="174.9" y="77.1">12</text>
<text x="177.7" y="77.7">PB0/ICP1</text>
<text x="194.8" y="77.7">PD0/RXD</text>
<text x="201" y="77.1">30</text>
<text x="226.3" y="77">2</text>
<text x="228.6" y="77.6">RX</text>
<text x="243.6" y="76.4">A</text>
<text x="246.1" y="75.8">8</text>
<text x="255.4" y="74.7">1</text>
<text x="255.4" y="77.1">2</text>
<text x="260.1" y="74.7">3</text>
<text x="278.6" y="73.6">1</text>
<text x="155.8" y="78.2">6</text>
<text x="174.9" y="79.4">13</text>
<text x="174.9" y="81.7">14</text>
<text x="177.7" y="79.9">PB1/OC1A</text>
<text x="177.7" y="82.3">PB2/SS/OC1B1</text>
<text x="194.8" y="82.3">PD2/INT0</text>
<text x="194.9" y="79.9">PD1/TXD</text>
<text x="201" y="79.4">31</text>
<text x="201" y="81.7">32</text>
<text x="204.5" y="81" transform="rotate(-90 204.5 81)">1</text>
<text x="206.8" y="81" transform="rotate(-90 206.8 81)">2</text>
<text x="226.3" y="81.6">3</text>
<text x="228.6" y="82.2">TX</text>
<text x="243.6" y="81">Y</text>
<text x="243.6" y="78.8">B</text>
<text x="243.7" y="83.4">Z</text>
<text x="246.1" y="80.4">6</text>
<text x="246.1" y="78.2">7</text>
<text x="246.1" y="82.8">5</text>
<text x="278.6" y="78.2">2</text>
<text x="278.6" y="82.9">3</text>
<text x="174.9" y="84">15</text>
<text x="174.9" y="86.3">16</text>
<text x="174.9" y="88.6">17</text>
<text x="177.7" y="84.6">PB3/MOSI/OC2</text>
<text x="177.7" y="86.9">PB4/MISO</text>
<text x="177.7" y="89.2">PB5/SCK</text>
<text x="193.4" y="86.9">PD4/XCK/T0</text>
<text x="194.8" y="84.6">PD3/INT1</text>
<text x="195.9" y="89.2">PD5/T1</text>
<text x="201" y="86.3">2</text>
<text x="201" y="84">1</text>
<text x="201" y="88.6">9</text>
<text x="204.5" y="84.5" transform="rotate(-90 204.5 84.5)">3</text>
<text x="226.3" y="86.2">4</text>
<text x="226.4" y="84">1</text>
<text x="228.6" y="86.8">GND</text>
<text x="228.7" y="84.6">VCC</text>
<text x="254.3" y="84">1</text>
<text x="254.3" y="86.3">2</text>
<text x="259" y="84">3</text>
<text x="278.6" y="87.5">4</text>
<text x="175.4" y="90.9">7</text>
<text x="175.4" y="93.3">8</text>
<text x="177.7" y="91.5">PB6/XTAL1/TOSC1</text>
<text x="177.7" y="93.9">PB7/XTAL2/TOSC2</text>
<text x="194.6" y="91.5">PD6/AIN0</text>
<text x="194.6" y="93.9">PD7/AIN1</text>
<text x="201" y="90.9">10</text>
<text x="201" y="93.3">11</text>
<text x="267" y="90.9">1</text>
<text x="267" y="95.6">2</text>
<text x="174.9" y="97.9">23</text>
<text x="174.9" y="100.2">24</text>
<text x="177.7" y="98.5">PC0/ADC0</text>
<text x="177.7" y="100.8">PC1/ADC1</text>
<text x="197.1" y="100.8">VCC</text>
<text x="201" y="100.2">4</text>
<text x="17.9" y="103.7">2</text>
<text x="174.9" y="102.5">25</text>
<text x="174.9" y="104.8">26</text>
<text x="174.9" y="107.2">27</text>
<text x="177.7" y="103.1">PC2/ADC2</text>
<text x="177.7" y="105.4">PC3/ADC3</text>
<text x="177.7" y="107.8">PC4/ADC4/SDA</text>
<text x="196.3" y="105.4">AVCC</text>
<text x="196.6" y="107.8">AREF</text>
<text x="197.1" y="103.1">VCC</text>
<text x="201" y="107.2">20</text>
<text x="201" y="102.5">6</text>
<text x="201" y="104.8">18</text>
<text x="17.9" y="108.3">1</text>
<text x="174.9" y="109.5">28</text>
<text x="174.9" y="111.8">29</text>
<text x="177.7" y="110.1">PC5/ADC5/SCL</text>
<text x="177.7" y="112.4">PC6/PESET</text>
<text x="197" y="112.4">GND</text>
<text x="201" y="111.8">3</text>
<text x="104.3" y="114.3">1</text>
<text x="104.4" y="116.7">+V</text>
<text x="107.1" y="119.3">T</text>
<text x="109.5" y="118.7">3</text>
<text x="117.5" y="118.7">3</text>
<text x="121.2" y="118.2">11</text>
<text x="174.9" y="114.1">19</text>
<text x="174.9" y="116.4">22</text>
<text x="177.7" y="114.7">ADC6</text>
<text x="177.7" y="117">ADC7</text>
<text x="197" y="114.7">GND</text>
<text x="197" y="117">GND</text>
<text x="201" y="114.1">5</text>
<text x="201" y="116.4">21</text>
<text x="81.1" y="121.3">1</text>
<text x="84" y="122.2">2</text>
<text x="103.9" y="122">GND</text>
<text x="104.3" y="124.3">2</text>
<text x="117.5" y="123.4">2</text>
<text x="121.7" y="125.1">4</text>
<text x="121.8" y="122.3">+V</text>
<text x="121.9" y="121">-V</text>
<text x="125.7" y="121">1</text>
<text x="136.1" y="125.7">6</text>
<text x="136.1" y="121">5</text>
<text x="144.2" y="123.4">7</text>
<text x="204.4" y="125.7">1</text>
<text x="81.1" y="126.6">3</text>
<text x="204.4" y="130.3">2</text>
<text x="188.2" y="133.8">3</text>
<text x="191.7" y="133.8">1</text>
<text x="191.7" y="136.1">2</text>
<text x="204.4" y="134.9">3</text>
<text x="204.4" y="139.6">4</text>
<text x="136.7" y="146.7">1</text>
<text x="136.8" y="149.1">+V</text>
<text x="147.6" y="146.5">9</text>
<text x="155.8" y="148.9">8</text>
<text x="188.2" y="144.2">3</text>
<text x="191.7" y="144.2">1</text>
<text x="191.7" y="146.5">2</text>
<text x="204.4" y="144.2">5</text>
<text x="204.4" y="148.9">6</text>
<text x="136.4" y="154.4">GND</text>
<text x="139.5" y="151.7">T</text>
<text x="141.9" y="151.1">2</text>
<text x="147.1" y="151.1">10</text>
<text x="136.7" y="156.7">3</text>
</g>
<g font-size="1.1" fill="#262626">
<text x="159.5" y="55">5V</text>
<text x="159.5" y="73.6">-Reset</text>
<text x="217.5" y="84">5V</text>
<text x="205.9" y="100.2">5V</text>
<text x="66.8" y="103.7">5V</text>
<text x="122.4" y="125.7">5V</text>
<text x="129.4" y="146.5">5V</text>
</g>
</svg>
